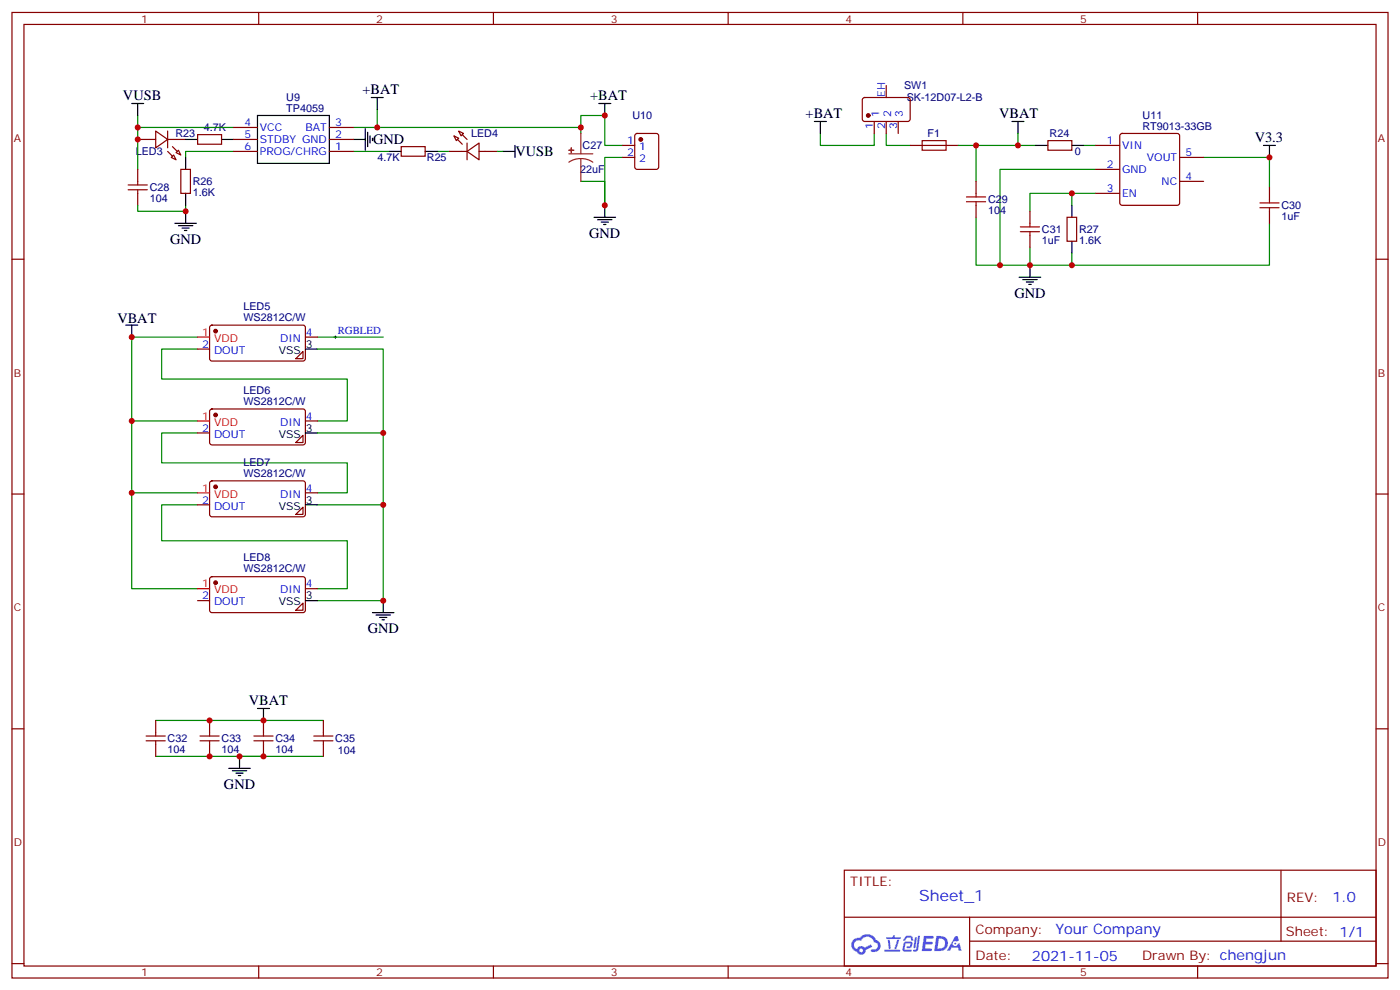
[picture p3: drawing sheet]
<svg xmlns="http://www.w3.org/2000/svg" width="412mm" height="292mm" viewBox="0 0 412 292" stroke-linecap="round" stroke-linejoin="round" font-family="sans-serif">
<g fill="none" stroke="#870000" stroke-width=".35">
<path d="M3.5 3.7h405.4v284.3h-405.4zM7.1 7.2h398.2v277.3h-398.2zM76.2 3.7v3.5M145.3 3.7v3.5M214.5 3.7v3.5M283.6 3.7v3.5M352.8 3.7v3.5M3.5 76.3h3.6M405.3 76.3h3.6M3.5 145.5h3.6M405.3 145.5h3.6M3.5 214.6h3.6"/>
<path d="M405.3 214.6h3.6M248.7 256.3h156.6v28.2h-156.6zM377.3 256.3v20.9M248.7 270.1h156.5M285.6 277.2h119.6M285.6 270.1v14.1M3.5 283.8h3.6M76.2 284.5v3.5M145.3 284.5v3.5M214.5 284.5v3.5M283.6 284.5v3.5M352.8 284.5v3.5"/>
<path d="M405.3 283.8h3.6"/>
</g>
<g fill="#5487ff">
<path d="M272.1 275.6h2.6l.3 .2-.1 .5-2 .1-.1 .9h1.6l.4 .4-.4 .4h-1.7l-.2 1.2h1.8l.3 .4-.2 .3-2.9 .1z"/>
<path d="M281.4 275.6h.7l.4 1.4-.7 .3a.74 .74 0 0 0-1.1 .3 .74 .74 0 0 0 .5 1 .74 .74 0 0 0 .9-.6l.5-.3 .7 2.3h-.9l-.2-.9h-1.9l-.5 .9h-.9z"/>
<path d="M269.5 276h.6l-.4 3a.31 .31 0 0 1-.3 .2 .31 .31 0 0 1-.3-.3z"/>
<path d="M270.4 275.6h.6l-.5 3.9a.89 .89 0 0 1-.7 .7 .89 .89 0 0 1-.9-.3l1-.4z"/>
<path d="M266.8 275.7l.6-.2 1.2 .1 .5 1.3-.6 .2-.4-1-1 .2a.95 .95 0 0 1-1 .8l-.1-.2z"/>
<path d="M266.4 277.4l1.8-.2a1.04 1.04 0 0 1 .6 1.1 1.04 1.04 0 0 1-.8 .9h-.7a.29 .29 0 0 1-.3-.3 .29 .29 0 0 1 .3-.3h.7l.2-.8-1.4 .1-.4 1.7 1.9 .1a.29 .29 0 0 1 .3 .3 .29 .29 0 0 1-.3 .2h-2l-.4-.3 .2-2z"/>
<path d="M260.5 279.7h4.4a.3 .3 0 0 1 .3 .3 .3 .3 0 0 1-.3 .2h-4.3z"/>
<path d="M264.3 276.7h.6l-.5 1.7a1.02 1.02 0 0 1-.7 1.1l-.2-.2z"/>
<path d="M261.5 276.8h.6l.3 2.4-.3 .3-.3-.2z"/>
<path d="M261.1 275.9h1.9l.2-.5h.5l-.1 .5h1.5a.29 .29 0 0 1 .3 .4 .29 .29 0 0 1-.3 .2h-3.9z"/>
<path d="M275.8 275.6l-.6 4.5h1.4a2.27 2.27 0 0 0 2.7-2.3 2.27 2.27 0 0 0-2.7-2.2zM276.6 276.4a1.5 1.5 0 0 1 1.8 1.5 1.5 1.5 0 0 1-1.9 1.4h-.3z"/>
<path d="M251.4 276.7a2.09 2.09 0 0 0 1 3.6 1.37 1.37 0 0 0 1.5 .9 1.37 1.37 0 0 0 1.1-1.4l2-1-.5-.7-1.8 .9a1.4 1.4 0 0 0-2.3 .4 1.32 1.32 0 0 1-.6-1.8 1.32 1.32 0 0 1 1.9-.5 2.02 2.02 0 0 1 2-1.2 2.02 2.02 0 0 1 1.8 1.6 1.09 1.09 0 0 1 1.1 1.4 1.09 1.09 0 0 1-1.6 .6 .41 .41 0 0 0-.5 .4 .41 .41 0 0 0 .4 .5 1.89 1.89 0 0 0 2.4-1.2 1.89 1.89 0 0 0-1.2-2.4 2.98 2.98 0 0 0-5-.7l-1 .2zM253.2 279.9a.52 .52 0 0 1 1 0 .52 .52 0 0 1-1 0z"/>
<circle cx="281.4" cy="277.9" r=".28"/>
</g>
<g fill="none" stroke="#008700" stroke-width=".35">
<path d="M40.6 34v3.5M68.8 37.5h-28.2v12.4M111.1 37.5h60v-3.5h7.1v8.8h5.2M111.1 32.2v5.3h-7M171.1 37.5v1.8M241.7 39.3v3.5h15.8v-3.5M261.1 39.3v3.5h7M299.9 39.3v3.5h-17.7M68.8 44.6h-14.1v1.8M104.1 44.6h10.6M128.8 44.6h3.5M146.4 44.6h1.8"/>
<path d="M183.4 46.4h-5.2v14.1v-7.1h-7.1M287.5 42.8v10.6M299.9 42.8h5.3M315.7 56.9h-12.3v5.3M319.3 42.8h3.5M322.8 49.9h-28.2v28.2h8.8M322.8 56.9h-7.1v3.6M354.5 46.4h19.4v8.8M40.6 60.5v1.7h14.1v-1.7M287.5 64v14.1h7.1M303.4 72.8v5.3h12.3v-3.5M373.9 65.8v12.3h-58.2"/>
<path d="M58.2 99.3h-19.4v74.1h19.4M93.5 99.3h19.4M58.2 102.8h-10.6v8.8h54.7v12.4h-8.8M93.5 102.8h19.4v74.1h-19.4M38.8 124h19.4M58.2 127.5h-10.6v8.8h54.7v8.8h-8.8M93.5 127.5h19.4M38.8 145.1h19.4M58.2 148.7h-10.6v10.5h54.7v14.2h-8.8M93.5 148.7h19.4M45.9 212.2h49.3M45.9 222.7h49.3"/>
</g>
<g fill="none" stroke="#870000" stroke-width=".35">
<path d="M45.9 38.6l3.5 2.5-3.5 2.4zM49.4 38.6v4.9M58.2 39.7h7.1v2.8h-7.1zM68.8 37.5h7M97 37.5h7.1M135.1 38.6l1.4 .7-.7 .7zM187.2 39.5l.5-.2h5.6l.7 .4v9.5l-.4 .6-5.9 .1-.7-.5v-9.4zM254.2 28.9l.5-.2 13 .1 .4 .6-.1 5.9-.6 .5-13-.1-.4-.6v-5.7zM257.5 35.8v3.5M261.1 25.2v3.5M261.1 35.8v3.5M264.6 35.8v3.5"/>
<path d="M330.1 39.5l.5-.2h16.2l.5 .2 .2 .5v19.8l-.2 .5-.5 .2h-16.2l-.5-.3-.3-.4v-19.8zM40.6 41.1h5.3M40.6 49.9v3.5M40.6 56.9v3.6M49.4 41.1h5.3M50.4 46.4l.8-.8 .7 1.5zM51.9 44.9l.7-.7 .7 1.4zM53.3 49.9h2.8v7h-2.8zM68.8 41.1h7M68.8 44.6h7M97 41.1h7.1M97 44.6h7.1"/>
<path d="M118.2 43.2h7v2.8h-7zM132.3 44.6h5.3M133.7 40l1.4 .7-.7 .7zM137.6 44.6l3.5-2.5v5zM137.6 42.1v5M141.1 44.6h5.3M183.4 42.8h3.6M183.4 46.4h3.6M268.1 42.8h14.1M287.5 53.4v3.5M308.7 41.4h7v2.8h-7zM322.8 42.8h7"/>
<path d="M322.8 49.9h7M322.8 56.9h7M347.5 46.4h7M347.5 53.4h7M373.9 55.2v3.5M287.5 60.5v3.5M303.4 62.2v3.6M303.4 69.3v3.5M314.3 64h2.8v7h-2.8zM373.9 62.2v3.6M62 96l.4-.3 27.1 .1 .5 .6-.1 9.5-.6 .4h-27.1l-.5-.7v-9.2zM90 99.3h3.5"/>
<path d="M58.2 102.8h3.5M89.3 103.5v2.1h-2.2zM58.2 127.5h3.5M62 120.6l.4-.2 27.1 .1 .5 .6-.1 9.5-.6 .4h-27.1l-.5-.7v-9.2zM89.3 128.2v2.1h-2.2zM90 124h3.5M58.2 148.7h3.5M62 141.8l.4-.2 27.1 .1 .5 .6-.1 9.5-.6 .4-27.1-.1-.5-.6v-9.2zM87.1 151.5l2.2-2.1v2.1zM90 145.1h3.5M58.2 176.9h3.5M62 170l.4-.2 27.1 .1 .5 .6-.1 9.5-.6 .4-27.1-.1-.5-.6v-9.2z"/>
<path d="M87.1 179.7l2.2-2.1v2.1zM90 173.4h3.5M45.9 212.2v3.5M45.9 219.2v3.5M61.7 212.2v3.5M61.7 219.2v3.5M77.6 212.2v3.5M77.6 219.2v3.5M95.2 212.2v3.5M95.2 219.2v3.5"/>
</g>
<g fill="#870000" stroke="#870000" stroke-width=".35">
<path d="M50.8 43.2l1.4 1.4z"/>
<path d="M49.4 44.6l1.4 1.4z"/>
<path d="M134.8 41.1l1.4 1.4z"/>
<path d="M136.2 39.7l1.4 1.4z"/>
<circle cx="188.7" cy="41.1" r=".53"/>
<circle cx="255.8" cy="34" r=".53"/>
<circle cx="63.5" cy="171.6" r=".53"/>
<circle cx="63.5" cy="143.4" r=".53"/>
<circle cx="63.5" cy="122.2" r=".53"/>
<circle cx="63.5" cy="97.5" r=".53"/>
</g>
<g fill="none" stroke="#000" stroke-width=".35">
<path d="M38.8 30.5h3.5M40.6 30.5v3.5M75.8 34h21.2v14.1h-21.2zM107.6 37.9v6.3M108.3 38.9v4.3M109.4 28.7h3.5M111.1 28.7v3.5M176.4 30.5h3.5M178.2 30.5v3.5M239.9 35.8h3.5M241.7 35.8v3.5M298.1 35.8h3.5"/>
<path d="M299.9 35.8v3.5M54.7 41.1h3.5M54.7 46.4v3.5M54.7 56.9v3.6M65.3 41.1h3.5M104.1 41.1h3.5M109 40v2.1M109.7 40.7v.7M114.7 44.6h3.5M125.2 44.6h3.6M148.2 44.6h3.5M151.7 42.8v3.6"/>
<path d="M305.2 42.8h3.5M315.7 42.8h3.6M372.2 42.8h3.5M373.9 42.8v3.6M51.5 65.8h6.4M52.6 66.5h4.2M53.6 67.2h2.1M54.3 67.9h.7M54.7 62.2v3.6M175 64h6.3M176 64.7h4.3M177.1 65.4h2.1"/>
<path d="M177.8 66.1h.7M178.2 60.5v3.5M303.4 78.1v3.5M315.7 60.5v3.5M315.7 71v3.6M37 95.7h3.6M38.8 95.7v3.6M300.2 81.6h6.4M301.3 82.3h4.2M302.3 83h2.1M303 83.7h.7M90 102.8h3.5"/>
<path d="M90 127.5h3.5M90 148.7h3.5M90 176.9h3.5M112.9 176.9v3.5M109.7 180.4h6.4M110.8 181.1h4.2M111.8 181.8h2.1M112.5 182.5h.7M75.8 208.6h3.6M77.6 208.6v3.6M67.4 226.3h6.3M68.4 227h4.3"/>
<path d="M69.5 227.7h2.1M70.2 228.4h.7M70.6 222.7v3.6"/>
</g>
<path d="M171.1 39.3v6M167.6 45.3h7M171.1 46.7l1.8 .2 1.7 .9M171.1 46.7l-1.9 .2-1.6 .9M171.1 46.7v6.7" fill="none" stroke="#8c2424" stroke-width=".35"/>
<g fill="#8c2424" stroke="#8c2424" stroke-width=".35">
<path d="M167.6 44.2l1.4 .1z"/>
<path d="M168.3 43.5v1.4z"/>
</g>
<g fill="none" stroke="#a10000" stroke-width=".35">
<path d="M37.7 55.9h5.7M37.7 54.5h5.7M40.6 53.4v1.1M40.6 55.9v1M271.6 41.4h7.1v2.8h-7.1zM284.7 59.4h5.6M284.7 58h5.6M287.5 56.9v1.1M287.5 59.4v1.1M371.1 59.8h5.7M373.9 58.7v1.1M300.6 68.2h5.6"/>
<path d="M300.6 66.8h5.6M303.4 65.8v1M303.4 68.2v1.1M371.1 61.2h5.7M373.9 61.2v1M43 218.2h5.7M43 216.7h5.7M45.9 215.7v1M45.9 218.2v1M58.9 218.2h5.7M58.9 216.7h5.7M61.7 215.7v1"/>
<path d="M61.7 218.2v1M74.8 218.2h5.6M74.8 216.7h5.6M77.6 215.7v1M77.6 218.2v1M92.4 218.2h5.7M92.4 216.7h5.7M95.2 215.7v1M95.2 218.2v1"/>
</g>
<path d="M98.4 99.3h.7M98.8 98.9v.7" fill="none" stroke="#000" stroke-width=".29"/>
<path d="M58.2 99.3h3.5M58.2 124h3.5M58.2 145.1h3.5M58.2 173.4h3.5" fill="none" stroke="#f00" stroke-width=".35"/>
<g fill="#c00">
<circle cx="178.2" cy="60.5" r=".88"/>
<circle cx="171.1" cy="37.5" r=".88"/>
<circle cx="111.1" cy="37.5" r=".88"/>
<circle cx="178.2" cy="34" r=".88"/>
<circle cx="40.6" cy="41.1" r=".88"/>
<circle cx="40.6" cy="37.5" r=".88"/>
<circle cx="54.7" cy="62.2" r=".88"/>
<circle cx="287.5" cy="42.8" r=".88"/>
<circle cx="299.9" cy="42.8" r=".88"/>
<circle cx="294.6" cy="78.1" r=".88"/>
<circle cx="373.9" cy="46.4" r=".88"/>
<circle cx="315.7" cy="78.1" r=".88"/>
<circle cx="303.4" cy="78.1" r=".88"/>
<circle cx="315.7" cy="56.9" r=".88"/>
<circle cx="112.9" cy="176.9" r=".88"/>
<circle cx="70.6" cy="222.7" r=".88"/>
<circle cx="61.7" cy="222.7" r=".88"/>
<circle cx="77.6" cy="222.7" r=".88"/>
<circle cx="61.7" cy="212.2" r=".88"/>
<circle cx="77.6" cy="212.2" r=".88"/>
<circle cx="112.9" cy="127.5" r=".88"/>
<circle cx="112.9" cy="148.7" r=".88"/>
<circle cx="38.8" cy="99.3" r=".88"/>
<circle cx="38.8" cy="124" r=".88"/>
<circle cx="38.8" cy="145.1" r=".88"/>
</g>
<text font-size="4.6" fill="#00f" x="270.8" y="265.3">Sheet_1</text>
<g font-size="4.2">
<text x="36.2" y="29.5">VUSB</text>
<text x="106.8" y="27.7">+BAT</text>
<text x="173.8" y="29.5">+BAT</text>
<text x="237.3" y="34.8">+BAT</text>
<text x="294.3" y="34.7">VBAT</text>
<text x="369.6" y="41.8">V3.3</text>
<text x="109.9" y="42.5">GND</text>
<text x="151.9" y="46">VUSB</text>
<text x="50.1" y="71.9">GND</text>
<text x="173.6" y="70">GND</text>
<text x="298.8" y="87.7">GND</text>
<text x="34.6" y="95">VBAT</text>
<text x="108.3" y="186.5">GND</text>
<text x="73.3" y="207.6">VBAT</text>
<text x="66" y="232.4">GND</text>
</g>
<g font-size="4.2" fill="#00f">
<text x="392.5" y="265.5">1.0</text>
<text x="310.9" y="275.1">Your Company</text>
<text x="304" y="282.9">2021-11-05</text>
</g>
<g font-size="3.9" fill="#800">
<text x="250.5" y="260.8">TITLE:</text>
<text x="379.1" y="265.5">REV:</text>
<text x="287.4" y="275">Company:</text>
<text x="378.7" y="275.7">Sheet: 1/1</text>
<text x="287.4" y="282.7">Date:</text>
<text x="336.4" y="282.8">Drawn By: chengjun</text>
</g>
<g font-size="3.2" fill="#800">
<text x="41.6" y="6.7">1</text>
<text x="110.8" y="6.7">2</text>
<text x="179.9" y="6.7">3</text>
<text x="249.1" y="6.7">4</text>
<text x="318.2" y="6.7">5</text>
<text x="4.1" y="41.8">A</text>
<text x="405.9" y="41.8">A</text>
<text x="4.1" y="110.9">B</text>
<text x="405.9" y="110.9">B</text>
<text x="4.1" y="180.1">C</text>
<text x="405.9" y="180.1">C</text>
<text x="4.1" y="249.2">D</text>
<text x="405.9" y="249.2">D</text>
<text x="41.6" y="287.5">1</text>
<text x="110.8" y="287.5">2</text>
<text x="179.9" y="287.5">3</text>
<text x="249.1" y="287.5">4</text>
<text x="318.2" y="287.5">5</text>
</g>
<g font-size="3.2" fill="#000080">
<text x="84.3" y="29.9">U9</text>
<text x="266.3" y="26.3">SW1</text>
<text x="267.1" y="29.9">SK-12D07-L2-B</text>
<text x="84.3" y="32.9">TP4059</text>
<text x="186.3" y="35">U10</text>
<text x="336.6" y="35.1">U11</text>
<text x="51.7" y="40.4">R23</text>
<text x="60.1" y="38.7">4.7K</text>
<text x="138.8" y="40.4">LED4</text>
<text x="273.2" y="40.4">F1</text>
<text x="309.2" y="40.4">R24</text>
<text x="336.6" y="38.2">RT9013-33GB</text>
<text x="40" y="45.7">LED3</text>
<text x="111.2" y="47.5">4.7K</text>
<text x="125.7" y="47.5">R25</text>
<text x="171.6" y="44">C27</text>
<text x="316.6" y="45.7">0</text>
<text x="170.9" y="51">22uF</text>
<text x="44.1" y="59.5">104</text>
<text x="44.1" y="56.4">C28</text>
<text x="56.8" y="57.7">1.6K</text>
<text x="56.8" y="54.6">R26</text>
<text x="291" y="59.8">C29</text>
<text x="291" y="63">104</text>
<text x="377.5" y="64.8">1uF</text>
<text x="377.5" y="61.6">C30</text>
<text x="306.9" y="71.8">1uF</text>
<text x="306.9" y="68.7">C31</text>
<text x="317.9" y="71.8">1.6K</text>
<text x="317.9" y="68.7">R27</text>
<text x="71.7" y="94.5">WS2812C/W</text>
<text x="71.7" y="91.3">LED5</text>
<text x="71.7" y="119.2">WS2812C/W</text>
<text x="71.7" y="116">LED6</text>
<text x="71.7" y="137.1">LED7</text>
<text x="71.7" y="140.3">WS2812C/W</text>
<text x="71.7" y="165.3">LED8</text>
<text x="71.7" y="168.6">WS2812C/W</text>
<text x="49.4" y="221.7">104</text>
<text x="49.4" y="218.6">C32</text>
<text x="65.3" y="221.7">104</text>
<text x="65.3" y="218.6">C33</text>
<text x="81.1" y="221.7">104</text>
<text x="81.1" y="218.6">C34</text>
<text x="98.8" y="218.6">C35</text>
<text x="99.6" y="222.1">104</text>
</g>
<g font-size="3.2" fill="#00f">
<text x="260.7" y="28.5" transform="rotate(-90 260.7 28.5)">EH</text>
<text x="258.9" y="34.5" transform="rotate(-90 258.9 34.5)">1</text>
<text x="262.5" y="34.5" transform="rotate(-90 262.5 34.5)">2</text>
<text x="266" y="34.5" transform="rotate(-90 266 34.5)">3</text>
<text x="72.1" y="37.2">4</text>
<text x="72.1" y="40.7">5</text>
<text x="76.6" y="38.6">VCC</text>
<text x="90" y="38.6">BAT</text>
<text x="98.8" y="40.7">2</text>
<text x="98.8" y="37.2">3</text>
<text x="257.2" y="38" transform="rotate(-90 257.2 38)">1</text>
<text x="260.7" y="38" transform="rotate(-90 260.7 38)">2</text>
<text x="264.2" y="38" transform="rotate(-90 264.2 38)">3</text>
<text x="72.1" y="44.2">6</text>
<text x="76.6" y="42.1">STDBY GND</text>
<text x="76.6" y="45.6">PROG/CHRG</text>
<text x="98.8" y="44.2">1</text>
<text x="184.8" y="42.5">1</text>
<text x="184.8" y="46">2</text>
<text x="188.3" y="44.2">1</text>
<text x="188.3" y="47.8">2</text>
<text x="326.1" y="42.5">1</text>
<text x="330.6" y="43.9">VIN</text>
<text x="337.8" y="47.4">VOUT</text>
<text x="349.2" y="46">5</text>
<text x="326.1" y="49.5">2</text>
<text x="330.6" y="50.9">GND</text>
<text x="349.2" y="53.1">4</text>
<text x="326.1" y="56.6">3</text>
<text x="330.6" y="58">EN</text>
<text x="342.2" y="54.5">NC</text>
<text x="82.5" y="100.7">DIN</text>
<text x="90.1" y="98.9">4</text>
<text x="99.5" y="98.4">RGBLED</text>
<text x="59.5" y="102.4">2</text>
<text x="63" y="104.2">DOUT</text>
<text x="82.5" y="125.4">DIN</text>
<text x="90.1" y="123.6">4</text>
<text x="59.5" y="127.1">2</text>
<text x="63" y="128.9">DOUT</text>
<text x="59.5" y="148.3">2</text>
<text x="82.5" y="146.5">DIN</text>
<text x="90.1" y="144.8">4</text>
<text x="63" y="150.1">DOUT</text>
<text x="90.1" y="173">4</text>
<text x="59.5" y="176.5">2</text>
<text x="63" y="178.3">DOUT</text>
<text x="82.5" y="174.8">DIN</text>
</g>
<g font-size="3.2" fill="#f00">
<text x="59.5" y="98.9">1</text>
<text x="63" y="100.7">VDD</text>
<text x="59.5" y="123.6">1</text>
<text x="63" y="125.4">VDD</text>
<text x="59.5" y="144.8">1</text>
<text x="63" y="146.5">VDD</text>
<text x="59.5" y="173">1</text>
<text x="63" y="174.8">VDD</text>
</g>
<g font-size="3.2">
<text x="82.1" y="104.2">VSS</text>
<text x="90.1" y="102.4">3</text>
<text x="82.1" y="128.9">VSS</text>
<text x="90.1" y="127.1">3</text>
<text x="90.1" y="148.3">3</text>
<text x="82.1" y="150.1">VSS</text>
<text x="82.1" y="178.3">VSS</text>
<text x="90.1" y="176.5">3</text>
</g>
</svg>
